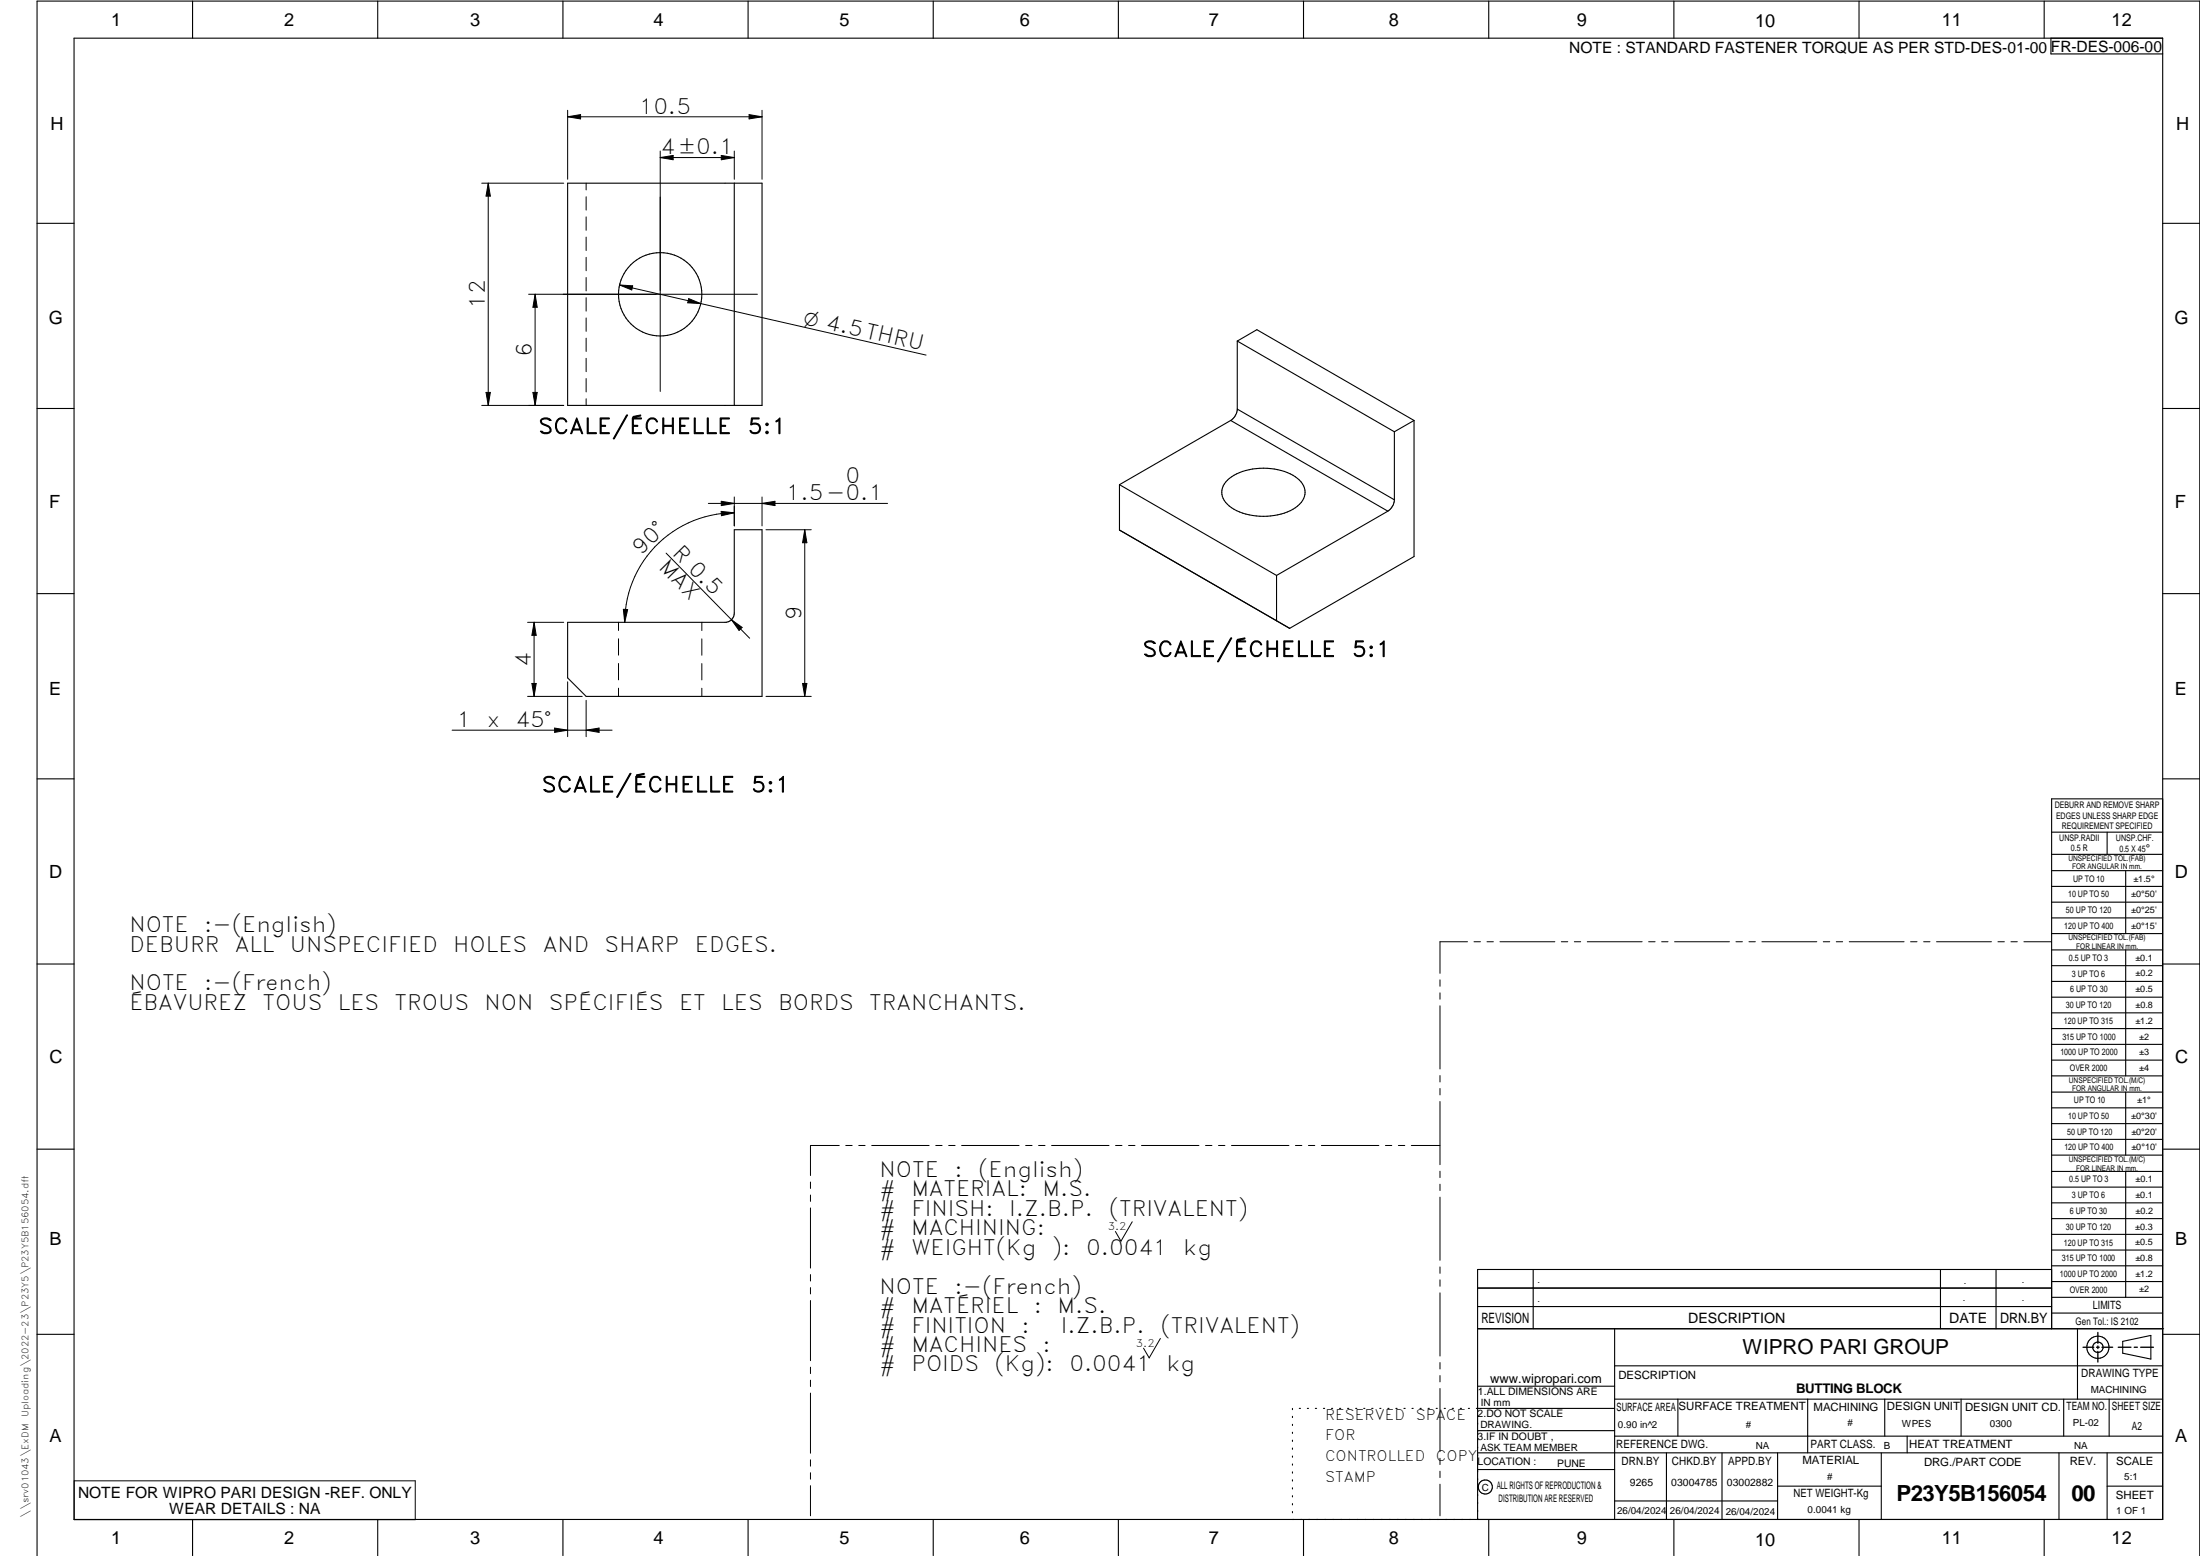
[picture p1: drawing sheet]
<svg xmlns="http://www.w3.org/2000/svg" width="594mm" height="420mm" viewBox="0 0 594 420" stroke-linecap="round" stroke-linejoin="round" font-family="sans-serif">
<g fill="none" stroke="#000" stroke-width=".3">
<path d="M20 10.3h564v400h-564zM52 .3v10M102 .3v10M152 .3v10M202 .3v10M252 .3v10M302 .3v10M352 .3v10M402 .3v10M452 .3v10M502 .3v10M552 .3v10"/>
<path d="M553.8 10.3v4.3h30.2M153.3 49.5h52.5v60h-52.5zM198.3 49.5v60M10 60.3h10M584 60.3h10M334.1 92.1l42.4 24.5M334.1 92.1l5.3-3.1 42.4 24.5M334.1 92.1v18.4M10 110.3h10M332.3 113.5l-30 17.4M332.3 113.5l42.5 24.5M334.1 110.5a4 4 0 0 1-1.8 3"/>
<path d="M334.1 110.5l42.4 24.5M376.5 116.6v18.4M381.8 113.5l-5.3 3.1M381.8 113.5v36.8l-33.6 19.4M584 110.3h10M302.3 130.9l42.4 24.5M302.3 130.9v12.2M331.4 129.7a16.1 16.1 0 0 1 14.5-2.7 8.6 8.6 0 0 1 6.3 4.8 5 5 0 0 1-3.1 5.7 17 17 0 0 1-17.1-.8 4.4 4.4 0 0 1-.6-7zM374.8 138l-30.1 17.4M376.5 135a3.8 3.8 0 0 1-1.7 3M302.3 143.1l45.9 26.6M302.3 143.1l3.5 2.1"/>
<path d="M344.7 155.4v12.2l3.5 2.1M10 160.3h10M153.3 168h42.5a2.47 2.47 0 0 0 2.5-2.5v-22.5h7.5v45h-47.5l-5-5zM584 160.3h10M10 210.3h10M584 215.7h-30v143.1M584 210.3h10M554 230.7h30M554 224.7h30M554 235.1h30M554 239.4h30M569 224.7v6"/>
<path d="M574 235.1v17M554 243.6h30M554 247.9h30M554 252.1h30M554 256.5h30M574 256.5v34M10 260.3h10M554 260.8h30M554 265h30M554 269.3h30M554 273.5h30M554 277.7h30"/>
<path d="M584 260.3h10M554 282h30M554 286.3h30M554 290.5h30M554 294.9h30M554 299.1h30M574 294.9v17M10 310.3h10M554 303.4h30M554 307.7h30M554 311.9h30M554 316.3h30"/>
<path d="M574 316.3v34M584 310.3h10M554 320.5h30M554 324.8h30M554 329.1h30M554 333.3h30M554 337.5h30M399 358.8h185.3M399 352.8h155M399 347.8h155M414 342.8v16M436 358.8v51.5"/>
<path d="M524 342.8v16M539 342.8v16M554 342.8h-155v67.5M554 341.8h30M554 346.1h30M554 350.3h30M554 354.6h30M561 358.8v19M10 360.3h10M399 374.3h37M436 368.8h148M436 377.8h148"/>
<path d="M453.1 377.8v10M488.1 377.8v14.5M508.9 377.8v10M529.6 377.8v10M557.3 377.8v10M569.5 377.8v10M573.2 362.2l7.6-1.6v6.4l-7.6-1.6zM584 360.3h10M349 380.3v.3M349 382.4v.4M349 384.6v.3M349 386.7v.4"/>
<path d="M349 388.9v.3M349 391v.4M349 393.2v.3M349 395.3v.3M349 397.4v.4M349 399.6v.3M350.9 380.3h.3M353 380.3h.3M355.2 380.3h.3M357.4 380.3h.3M359.6 380.3h.3M361.7 380.3h.3"/>
<path d="M363.9 380.3h.3M366.1 380.3h.3M368.3 380.3h.3M370.4 380.3h.3M372.6 380.3h.3M374.8 380.3h.3M376.9 380.3h.4M379.1 380.3h.3M381.3 380.3h.3M383.4 380.3h.4M385.6 380.3h.4M387.8 380.3h.3"/>
<path d="M390 380.3h.3M392.1 380.3h.4M394.3 380.3h.4M396.5 380.3h.3M399 396.8h37M399 392.3h185M399 386.3h37M436 387.8h148M436 380.3h-37.3M450 392.3v18M465 392.3v18M480 392.3v18"/>
<path d="M508 392.3v18M515 387.8v4.5M556 392.3v18M569 392.3v18M52 410.3v9.8M102 410.3v9.8M152 410.3v9.8M202 410.3v9.8M252 410.3v9.8M302 410.3v9.8M349 401.7v.4M349 403.9v.3"/>
<path d="M349 406v.4M349 408.2v.3M352 410.3v9.8M402 410.3v9.8M436 405.3h44M452 410.3v9.8M480 401.3h28M502 410.3v9.8M552 410.3v9.8M569 401.3h15M10 420.1v-419.8h584v419.8"/>
<circle cx="178.3" cy="79.5" r="11.2"/>
<circle cx="566.5" cy="363.8" r="1.4"/>
<circle cx="566.5" cy="363.8" r="3"/>
<circle cx="401.1" cy="401.5" r="1.91"/>
</g>
<g fill="none" stroke="#000" stroke-width=".27">
<path d="M153.3 31.5l3.5-.6v1.2zM153.3 31.5h52.5M153.3 29.8v18.6M202.3 30.9l3.5 .6-3.5 .6zM205.8 29.8v18.6M130.1 49.5h22.1M131.8 49.5l.6 3.5h-1.2zM131.8 49.5v60M158.3 49.5v1.8M158.3 53.1v3.6M158.3 58.6v3.6M178.3 40.8v64.9"/>
<path d="M178.3 42.5l3.5-.5v1.1zM178.3 42.5h20M194.8 42l3.5 .5-3.5 .6zM198.3 40.8v7.6M142.7 79.5h61.8M144.5 79.5l.6 3.5h-1.2zM144.5 79.5v30M158.3 64v3.6M158.3 69.5v3.6M158.3 74.9v3.6M167.3 77l3.6 .2-.3 1.1zM167.3 77l21.9 5"/>
<path d="M158.3 80.4v3.6M158.3 85.9v3.6M158.3 91.3v3.6M158.3 96.8v3.6M186 80.6l3.2 1.4-3.5-.2zM189.2 82l60.9 13.9M130.1 109.5h22.1M131.2 106h1.2l-.6 3.5zM143.9 106h1.2l-.6 3.5zM158.3 102.2v3.6M158.3 107.7v1.8M191.3 135.9h48.4"/>
<path d="M194.7 138.1l3.6 .4-3.5 .8zM194.8 135.4l3.5 .5-3.5 .6zM198.3 134.2v7.8M198.3 138.5a29.6 29.6 0 0 0-29.6 29.5M205.8 134.2v7.8M205.8 135.9l3.5-.5v1.1zM179.9 149.4l22.5 22.9M206.8 143h12.3M217.3 143l.6 3.6h-1.2zM217.3 143v45M142.5 168h9.7M144.2 168l.6 3.6h-1.2z"/>
<path d="M144.2 168v20M167 168v2.2M167 172.5v4.4M167 179.2v4.4M168.3 164.5l1.2 .1-.8 3.4zM189.5 168v2.3M189.5 172.5v4.4M189.5 179.2v4.4M197.5 167.3l2.9 2.1-.8 .8zM122.1 197.2h43.2M142.5 188h14.7M143.6 184.6h1.2l-.6 3.4z"/>
<path d="M149.8 196.6l3.5 .6-3.5 .6zM153.3 184.1v14.8M158.3 197.2l3.5-.6v1.2zM158.3 189.1v9.8M167 185.8v2.2M189.5 185.8v2.2M206.8 188h12.3M216.7 184.6h1.2l-.6 3.4zM396.3 254.3h-7.5v8.5M398 254.3h1.8M401.5 254.3h1.8M405 254.3h14.9"/>
<path d="M421.6 254.3h1.7M425.1 254.3h1.7M428.6 254.3h14.8M445.2 254.3h1.7M448.7 254.3h1.7M452.2 254.3h14.8M468.8 254.3h1.7M472.3 254.3h1.7M475.8 254.3h14.8M492.4 254.3h1.7M495.9 254.3h1.7M499.4 254.3h14.8"/>
<path d="M515.9 254.3h1.8M519.4 254.3h1.8M522.9 254.3h14.9M539.5 254.3h1.7M543 254.3h1.7M546.5 254.3h7.4M388.8 264.6v1.7M388.8 268.1v1.7M388.8 271.6v17M388.8 290.4v1.8M388.8 293.9v1.8M388.8 297.4v17.1"/>
<path d="M218.9 319.2v1.7M226.6 309.3h-7.7v8.1M228.4 309.3h1.7M231.9 309.3h1.7M235.4 309.3h15.5M252.7 309.3h1.7M256.2 309.3h1.7M259.7 309.3h15.5M277 309.3h1.7M280.5 309.3h1.7M284 309.3h15.5M301.2 309.3h1.8"/>
<path d="M304.8 309.3h1.7M308.2 309.3h15.6M325.5 309.3h1.8M329 309.3h1.8M332.5 309.3h15.6M349.8 309.3h1.8M353.3 309.3h1.7M356.8 309.3h15.5M374.1 309.3h1.7M377.6 309.3h1.7M381.1 309.3h7.7M388.8 316.3v1.7"/>
<path d="M388.8 319.8v1.7M218.9 322.7v1.7M218.9 326.2v16.2M305.7 329.9l-3 5.3-1.5-2.7M388.8 323.3v17M218.9 344.2v1.7M218.9 347.7v1.7M218.9 351.2v16.2M388.8 342.1v1.7M388.8 345.6v1.7M388.8 349.1v17.1M218.9 369.2v1.7"/>
<path d="M218.9 372.7v1.7M218.9 376.2v16.2M313.3 361.4l-3 5.3-1.5-2.7M388.8 367.9v1.8M388.8 371.4v1.7M388.8 374.9v17.1M20 399.9h92.1v10.5h-92.1zM218.9 394.2v1.7M218.9 397.7v1.7M388.8 393.8v1.7M388.8 397.3v1.7M218.9 401.2v8.1"/>
<path d="M388.8 400.8v8.5"/>
</g>
<path d="M566.5 359.8v2.9M562.5 363.8h2.9M566.1 363.8h.8M566.5 363.5v.7M566.5 364.9v2.9M567.6 363.8h2.9M572 363.8h3.4M576.3 363.8h.9M578.1 363.8h3.4" fill="none" stroke="#000" stroke-width=".36"/>
<g fill="#000">
<path d="M153.3 31.5l3.5-.6v1.2zM202.3 30.9l3.5 .6-3.5 .6zM131.8 49.5l.6 3.5h-1.2zM178.3 42.5l3.5-.5v1.1zM194.8 42l3.5 .5-3.5 .6zM167.3 77l3.6 .2-.3 1.1zM144.5 79.5l.6 3.5h-1.2zM186 80.6l3.2 1.4-3.5-.2zM131.2 106h1.2l-.6 3.5zM143.9 106h1.2l-.6 3.5zM194.7 138.1l3.6 .4-3.5 .8zM194.8 135.4l3.5 .5-3.5 .6z"/>
<path d="M205.8 135.9l3.5-.5v1.1zM217.3 143l.6 3.6h-1.2zM144.2 168l.6 3.6h-1.2zM168.3 164.5l1.2 .1-.8 3.4zM197.5 167.3l2.9 2.1-.8 .8zM143.6 184.6h1.2l-.6 3.4zM149.8 196.6l3.5 .6-3.5 .6zM158.3 197.2l3.5-.6v1.2zM216.7 184.6h1.2l-.6 3.4z"/>
</g>
<g font-size="6">
<text x="512.1" y="405.2">P23Y5B156054</text>
<text x="559.4" y="405.2">00</text>
</g>
<g font-size="5.7">
<text x="172.5" y="30.7">10.5</text>
<text x="178.4" y="41.7">4±0.1</text>
<text x="131" y="83.4" transform="rotate(-90 131 83.4)">12</text>
<text x="143.6" y="96.4" transform="rotate(-90 143.6 96.4)">6</text>
<text x="145.4" y="117.1">SCALE/ÉCHELLE</text>
<text x="201.9" y="117.1">5:1</text>
<text x="228.3" y="130.5">0</text>
<text x="212.2" y="135.1">1.5-0.1</text>
<text x="181.3" y="149.6" transform="rotate(45 181.3 149.6)">R 0.5</text>
<text x="173.2" y="150.1" transform="rotate(-45 173.2 150.1)">90°</text>
<text x="177.6" y="153.3" transform="rotate(45 177.6 153.3)">MAX</text>
<text x="216.4" y="167.5" transform="rotate(-90 216.4 167.5)">9</text>
<text x="308.5" y="177.3">SCALE/ÉCHELLE</text>
<text x="365.1" y="177.3">5:1</text>
<text x="143.3" y="180" transform="rotate(-90 143.3 180)">4</text>
<text x="123.3" y="196.3">1</text>
<text x="131.4" y="196.3">x</text>
<text x="139.2" y="196.3">45°</text>
<text x="146.3" y="213.9">SCALE/ÉCHELLE</text>
<text x="202.9" y="213.9">5:1</text>
<text x="34.9" y="251.7">NOTE</text>
<text x="55.1" y="251.7">:-(English)</text>
<text x="34.9" y="256.9">DEBURR</text>
<text x="63.4" y="256.9">ALL</text>
<text x="78.3" y="256.9">UNSPECIFIED</text>
<text x="122.4" y="256.9">HOLES</text>
<text x="146.6" y="256.9">AND</text>
<text x="163.3" y="256.9">SHARP</text>
<text x="187.7" y="256.9">EDGES.</text>
<text x="34.9" y="267.4">NOTE</text>
<text x="55.2" y="267.4">:-(French)</text>
<text x="34.9" y="272.7">ÉBAVUREZ</text>
<text x="70.9" y="272.7">TOUS</text>
<text x="91.2" y="272.7">LES</text>
<text x="106.6" y="272.7">TROUS</text>
<text x="130.9" y="272.7">NON</text>
<text x="148.2" y="272.7">SPÉCIFIÉS</text>
<text x="183.4" y="272.7">ET</text>
<text x="194.8" y="272.7">LES</text>
<text x="210.1" y="272.7">BORDS</text>
<text x="234.7" y="272.7">TRANCHANTS.</text>
<text x="237.5" y="317.8">NOTE</text>
<text x="257.7" y="317.8">:</text>
<text x="264.2" y="317.8">(English)</text>
<text x="237.5" y="323.1">#</text>
<text x="246.1" y="323.1">MATERIAL:</text>
<text x="281.5" y="323.1">M.S.</text>
<text x="237.5" y="328.3">#</text>
<text x="246.1" y="328.3">FINISH:</text>
<text x="272.5" y="328.3">I.Z.B.P.</text>
<text x="299.4" y="328.3">(TRIVALENT)</text>
<text x="237.5" y="333.6">#</text>
<text x="246.1" y="333.6">MACHINING:</text>
<text x="237.5" y="338.8">#</text>
<text x="246.1" y="338.8">WEIGHT(Kg</text>
<text x="284" y="338.8">):</text>
<text x="293.3" y="338.8">0.0041</text>
<text x="319.5" y="338.8">kg</text>
<text x="237.5" y="349.3">NOTE</text>
<text x="257.7" y="349.3">:-(French)</text>
<text x="237.5" y="354.6">#</text>
<text x="237.5" y="359.8">#</text>
<text x="246.1" y="354.6">MATÉRIEL</text>
<text x="246.1" y="359.8">FINITION</text>
<text x="275.9" y="359.8">:</text>
<text x="279.2" y="354.6">:</text>
<text x="285.6" y="354.6">M.S.</text>
<text x="286.5" y="359.8">I.Z.B.P.</text>
<text x="313.4" y="359.8">(TRIVALENT)</text>
<text x="237.5" y="365.1">#</text>
<text x="246.1" y="365.1">MACHINES</text>
<text x="281.6" y="365.1">:</text>
<text x="237.5" y="370.3">#</text>
<text x="246.1" y="370.3">POIDS</text>
<text x="268.6" y="370.3">(Kg):</text>
<text x="288.8" y="370.3">0.0041</text>
<text x="315" y="370.3">kg</text>
</g>
<text font-size="5.6" x="470.5" y="365.5">WIPRO PARI GROUP</text>
<text font-size="5.4" x="216.8" y="87.4" transform="rotate(13 216.8 87.4)">O 4.5THRU</text>
<g font-size="4.9">
<text x="30" y="7">1</text>
<text x="76.7" y="7">2</text>
<text x="127" y="7">3</text>
<text x="176.5" y="7">4</text>
<text x="226.7" y="7">5</text>
<text x="275.4" y="7">6</text>
<text x="326.4" y="7">7</text>
<text x="375" y="7">8</text>
<text x="425.8" y="7">9</text>
<text x="473.9" y="7.4">10</text>
<text x="524.3" y="7">11</text>
<text x="570.2" y="7">12</text>
<text x="13.6" y="35.2">H</text>
<text x="587.6" y="35.2">H</text>
<text x="13.2" y="87.5">G</text>
<text x="587.2" y="87.5">G</text>
<text x="13.3" y="137.1">F</text>
<text x="587.3" y="137.1">F</text>
<text x="13.3" y="187.6">E</text>
<text x="587.3" y="187.6">E</text>
<text x="13.3" y="237">D</text>
<text x="587.3" y="237">D</text>
<text x="13.4" y="287.1">C</text>
<text x="587.4" y="287.1">C</text>
<text x="13.4" y="336.3">B</text>
<text x="587.4" y="336.3">B</text>
<text x="13.4" y="389.3">A</text>
<text x="587.4" y="389.3">A</text>
<text x="30" y="417">1</text>
<text x="76.7" y="417">2</text>
<text x="127" y="417">3</text>
<text x="176.5" y="417">4</text>
<text x="226.7" y="417">5</text>
<text x="275.4" y="417">6</text>
<text x="326.4" y="417">7</text>
<text x="375" y="417">8</text>
<text x="425.8" y="417">9</text>
<text x="473.9" y="417.4">10</text>
<text x="524.3" y="417">11</text>
<text x="570.2" y="417">12</text>
</g>
<g font-size="4.2">
<text x="423.7" y="14.3">NOTE : STANDARD FASTENER TORQUE AS PER STD-DES-01-00</text>
<text x="553.8" y="14">FR-DES-006-00</text>
<text x="21.1" y="404.4">NOTE FOR WIPRO PARI DESIGN -REF. ONLY</text>
<text x="45.7" y="408.9">WEAR DETAILS : NA</text>
</g>
<g font-size="3.9">
<text x="357.8" y="383.4">RESERVED</text>
<text x="382.3" y="383.4">SPACE</text>
<text x="357.8" y="388.9">FOR</text>
<text x="357.8" y="394.5">CONTROLLED</text>
<text x="387.8" y="394.5">COPY</text>
<text x="357.8" y="400.1">STAMP</text>
</g>
<g font-size="3.8">
<text x="400.1" y="357.1">REVISION</text>
<text x="455.9" y="357.1">DESCRIPTION</text>
<text x="526.4" y="357.1">DATE</text>
<text x="540.1" y="357.1">DRN.BY</text>
</g>
<text font-size="3.6" x="485" y="376.2">BUTTING BLOCK</text>
<text font-size="3.5" x="402.4" y="373.3">www.wipropari.com</text>
<g font-size="3.1">
<text x="565.2" y="353.5">LIMITS</text>
<text x="562" y="371.7">DRAWING TYPE</text>
<text x="437" y="372.3">DESCRIPTION</text>
<text x="436.5" y="380.9">SURFACE AREA</text>
<text x="453.3" y="380.9">SURFACE TREATMENT</text>
<text x="489.7" y="380.9">MACHINING</text>
<text x="509.5" y="380.9">DESIGN UNIT</text>
<text x="530.6" y="380.9">DESIGN UNIT CD.</text>
<text x="558" y="380.7">TEAM NO.</text>
<text x="570.3" y="380.7">SHEET SIZE</text>
<text x="575.6" y="386.1">A2</text>
<text x="436.4" y="391.1">REFERENCE DWG.</text>
<text x="437.9" y="395.5">DRN.BY</text>
<text x="451.5" y="395.5">CHKD.BY</text>
<text x="466.6" y="395.5">APPD.BY</text>
<text x="486.7" y="395.4">MATERIAL</text>
<text x="488.9" y="391">PART CLASS.</text>
<text x="515.6" y="391">HEAT TREATMENT</text>
<text x="519.6" y="395.9">DRG./PART CODE</text>
<text x="558.9" y="395.6">REV.</text>
<text x="571.4" y="395.6">SCALE</text>
<text x="484.3" y="404.3">NET WEIGHT-Kg</text>
<text x="571.4" y="404.7">SHEET</text>
</g>
<text font-size="3" x="579.5" y="230.1">°</text>
<g font-size="2.8">
<text x="299.1" y="332.1">3.2</text>
<text x="560.5" y="357.7">Gen Tol.: IS 2102</text>
<text x="306.7" y="363.6">3.2</text>
<text x="399.1" y="376.7">1.ALL DIMENSIONS ARE</text>
<text x="399" y="382.7">2.DO NOT SCALE</text>
<text x="399" y="388.7">3.IF IN DOUBT ,</text>
<text x="399" y="395.5">LOCATION :</text>
<text x="420.5" y="396">PUNE</text>
<text x="440.2" y="401.3">9265</text>
<text x="451.3" y="401.2">03004785</text>
<text x="466.3" y="401.3">03002882</text>
<text x="404.2" y="402">ALL RIGHTS OF REPRODUCTION &amp;</text>
<text x="404.7" y="405.4">DISTRIBUTION ARE RESERVED</text>
</g>
<g font-size="2.7">
<text x="564.6" y="376.2">MACHINING</text>
<text x="399.9" y="379.7">IN mm</text>
<text x="399.8" y="385.7">DRAWING.</text>
<text x="436.9" y="385.5">0.90 in^2</text>
<text x="471.4" y="385.6">#</text>
<text x="498.9" y="385.1">#</text>
<text x="513.6" y="385.3">WPES</text>
<text x="537.3" y="385.2">0300</text>
<text x="559.7" y="385.2">PL-02</text>
<text x="399.8" y="391.8">ASK TEAM MEMBER</text>
<text x="474.1" y="391.2">NA</text>
<text x="508.7" y="391.2">B</text>
<text x="560.1" y="391.2">NA</text>
<text x="493.4" y="399.6">#</text>
<text x="573.6" y="399.8">5:1</text>
<text x="400.1" y="402.5">C</text>
<text x="436.7" y="408.7">26/04/2024</text>
<text x="450.9" y="408.8">26/04/2024</text>
<text x="466" y="409">26/04/2024</text>
<text x="488.1" y="408.5">0.0041 kg</text>
<text x="571.5" y="408.7">1 OF 1</text>
</g>
<g font-size="2.5">
<text x="559.2" y="229.9">0.5 R</text>
<text x="572.3" y="230.1">0.5 X 45</text>
<text x="559.4" y="323.5">3 UP TO 6</text>
<text x="558.9" y="327.8">6 UP TO 30</text>
<text x="557.8" y="332">30 UP TO 120</text>
<text x="415.2" y="346.4">.</text>
<text x="530.3" y="346.6">.</text>
<text x="545.9" y="346.4">.</text>
<text x="415.2" y="351.5">.</text>
<text x="530.1" y="351.3">.</text>
<text x="545.9" y="351.4">.</text>
</g>
<g font-size="2.4">
<text x="554.9" y="218.3">DEBURR AND REMOVE SHARP</text>
<text x="555.2" y="221.1">EDGES UNLESS SHARP EDGE</text>
<text x="556.1" y="227.2">UNSP.RADII</text>
<text x="556.8" y="223.8">REQUIREMENT SPECIFIED</text>
<text x="571.4" y="227">UNSP.CHF.</text>
<text x="559.8" y="238">UP TO 10</text>
<text x="576.1" y="238.1">±1.5°</text>
<text x="558.5" y="242.3">10 UP TO 50</text>
<text x="575.5" y="242.3">±0°50'</text>
<text x="557.4" y="250.8">120 UP TO 400</text>
<text x="557.9" y="246.5">50 UP TO 120</text>
<text x="575.5" y="250.8">±0°15'</text>
<text x="575.5" y="246.6">±0°25'</text>
<text x="558.7" y="259.4">0.5 UP TO 3</text>
<text x="559.5" y="263.7">3 UP TO 6</text>
<text x="576.6" y="259.4">±0.1</text>
<text x="576.6" y="263.7">±0.2</text>
<text x="559" y="268">6 UP TO 30</text>
<text x="576.6" y="268">±0.5</text>
<text x="557.9" y="272.2">30 UP TO 120</text>
<text x="576.6" y="272.2">±0.8</text>
<text x="556.9" y="280.7">315 UP TO 1000</text>
<text x="557.3" y="276.5">120 UP TO 315</text>
<text x="576.6" y="276.5">±1.2</text>
<text x="577.7" y="280.7">±2</text>
<text x="556.4" y="284.9">1000 UP TO 2000</text>
<text x="577.6" y="285">±3</text>
<text x="558.9" y="289.2">OVER 2000</text>
<text x="577.7" y="289.3">±4</text>
<text x="560" y="297.9">UP TO 10</text>
<text x="577.1" y="297.9">±1°</text>
<text x="558.5" y="302.1">10 UP TO 50</text>
<text x="575.5" y="302.2">±0°30'</text>
<text x="557.5" y="310.6">120 UP TO 400</text>
<text x="558.2" y="306.4">50 UP TO 120</text>
<text x="575.5" y="310.6">±0°10'</text>
<text x="575.5" y="306.4">±0°20'</text>
<text x="558.8" y="319.2">0.5 UP TO 3</text>
<text x="576.6" y="323.5">±0.1</text>
<text x="576.6" y="319.3">±0.1</text>
<text x="576.7" y="327.8">±0.2</text>
<text x="576.6" y="332">±0.3</text>
<text x="556.8" y="340.6">315 UP TO 1000</text>
<text x="557.3" y="336.3">120 UP TO 315</text>
<text x="576.6" y="336.3">±0.5</text>
<text x="576.6" y="340.6">±0.8</text>
<text x="556.2" y="344.8">1000 UP TO 2000</text>
<text x="576.6" y="344.8">±1.2</text>
<text x="558.9" y="349">OVER 2000</text>
<text x="577.7" y="349">±2</text>
<text x="7.7" y="382.7" transform="rotate(-90 7.7 382.7)">Uploading\2022-23\P23Y5\P23Y5B156054.dft</text>
<text x="7.7" y="409.9" transform="rotate(-90 7.7 409.9)">\\srv01043\ExDM</text>
</g>
<g font-size="2.1">
<text x="558.6" y="232.4">UNSPECIFIED TOL.(FAB)</text>
<text x="559.5" y="234.8">FOR ANGULAR IN mm.</text>
<text x="558.6" y="254">UNSPECIFIED TOL.(FAB)</text>
<text x="560.7" y="256.3">FOR LINEAR IN mm.</text>
<text x="558.7" y="292.4">UNSPECIFIED TOL.(M/C)</text>
<text x="559.6" y="294.7">FOR ANGULAR IN mm.</text>
<text x="558.7" y="313.8">UNSPECIFIED TOL.(M/C)</text>
<text x="560.6" y="316.2">FOR LINEAR IN mm.</text>
</g>
</svg>
